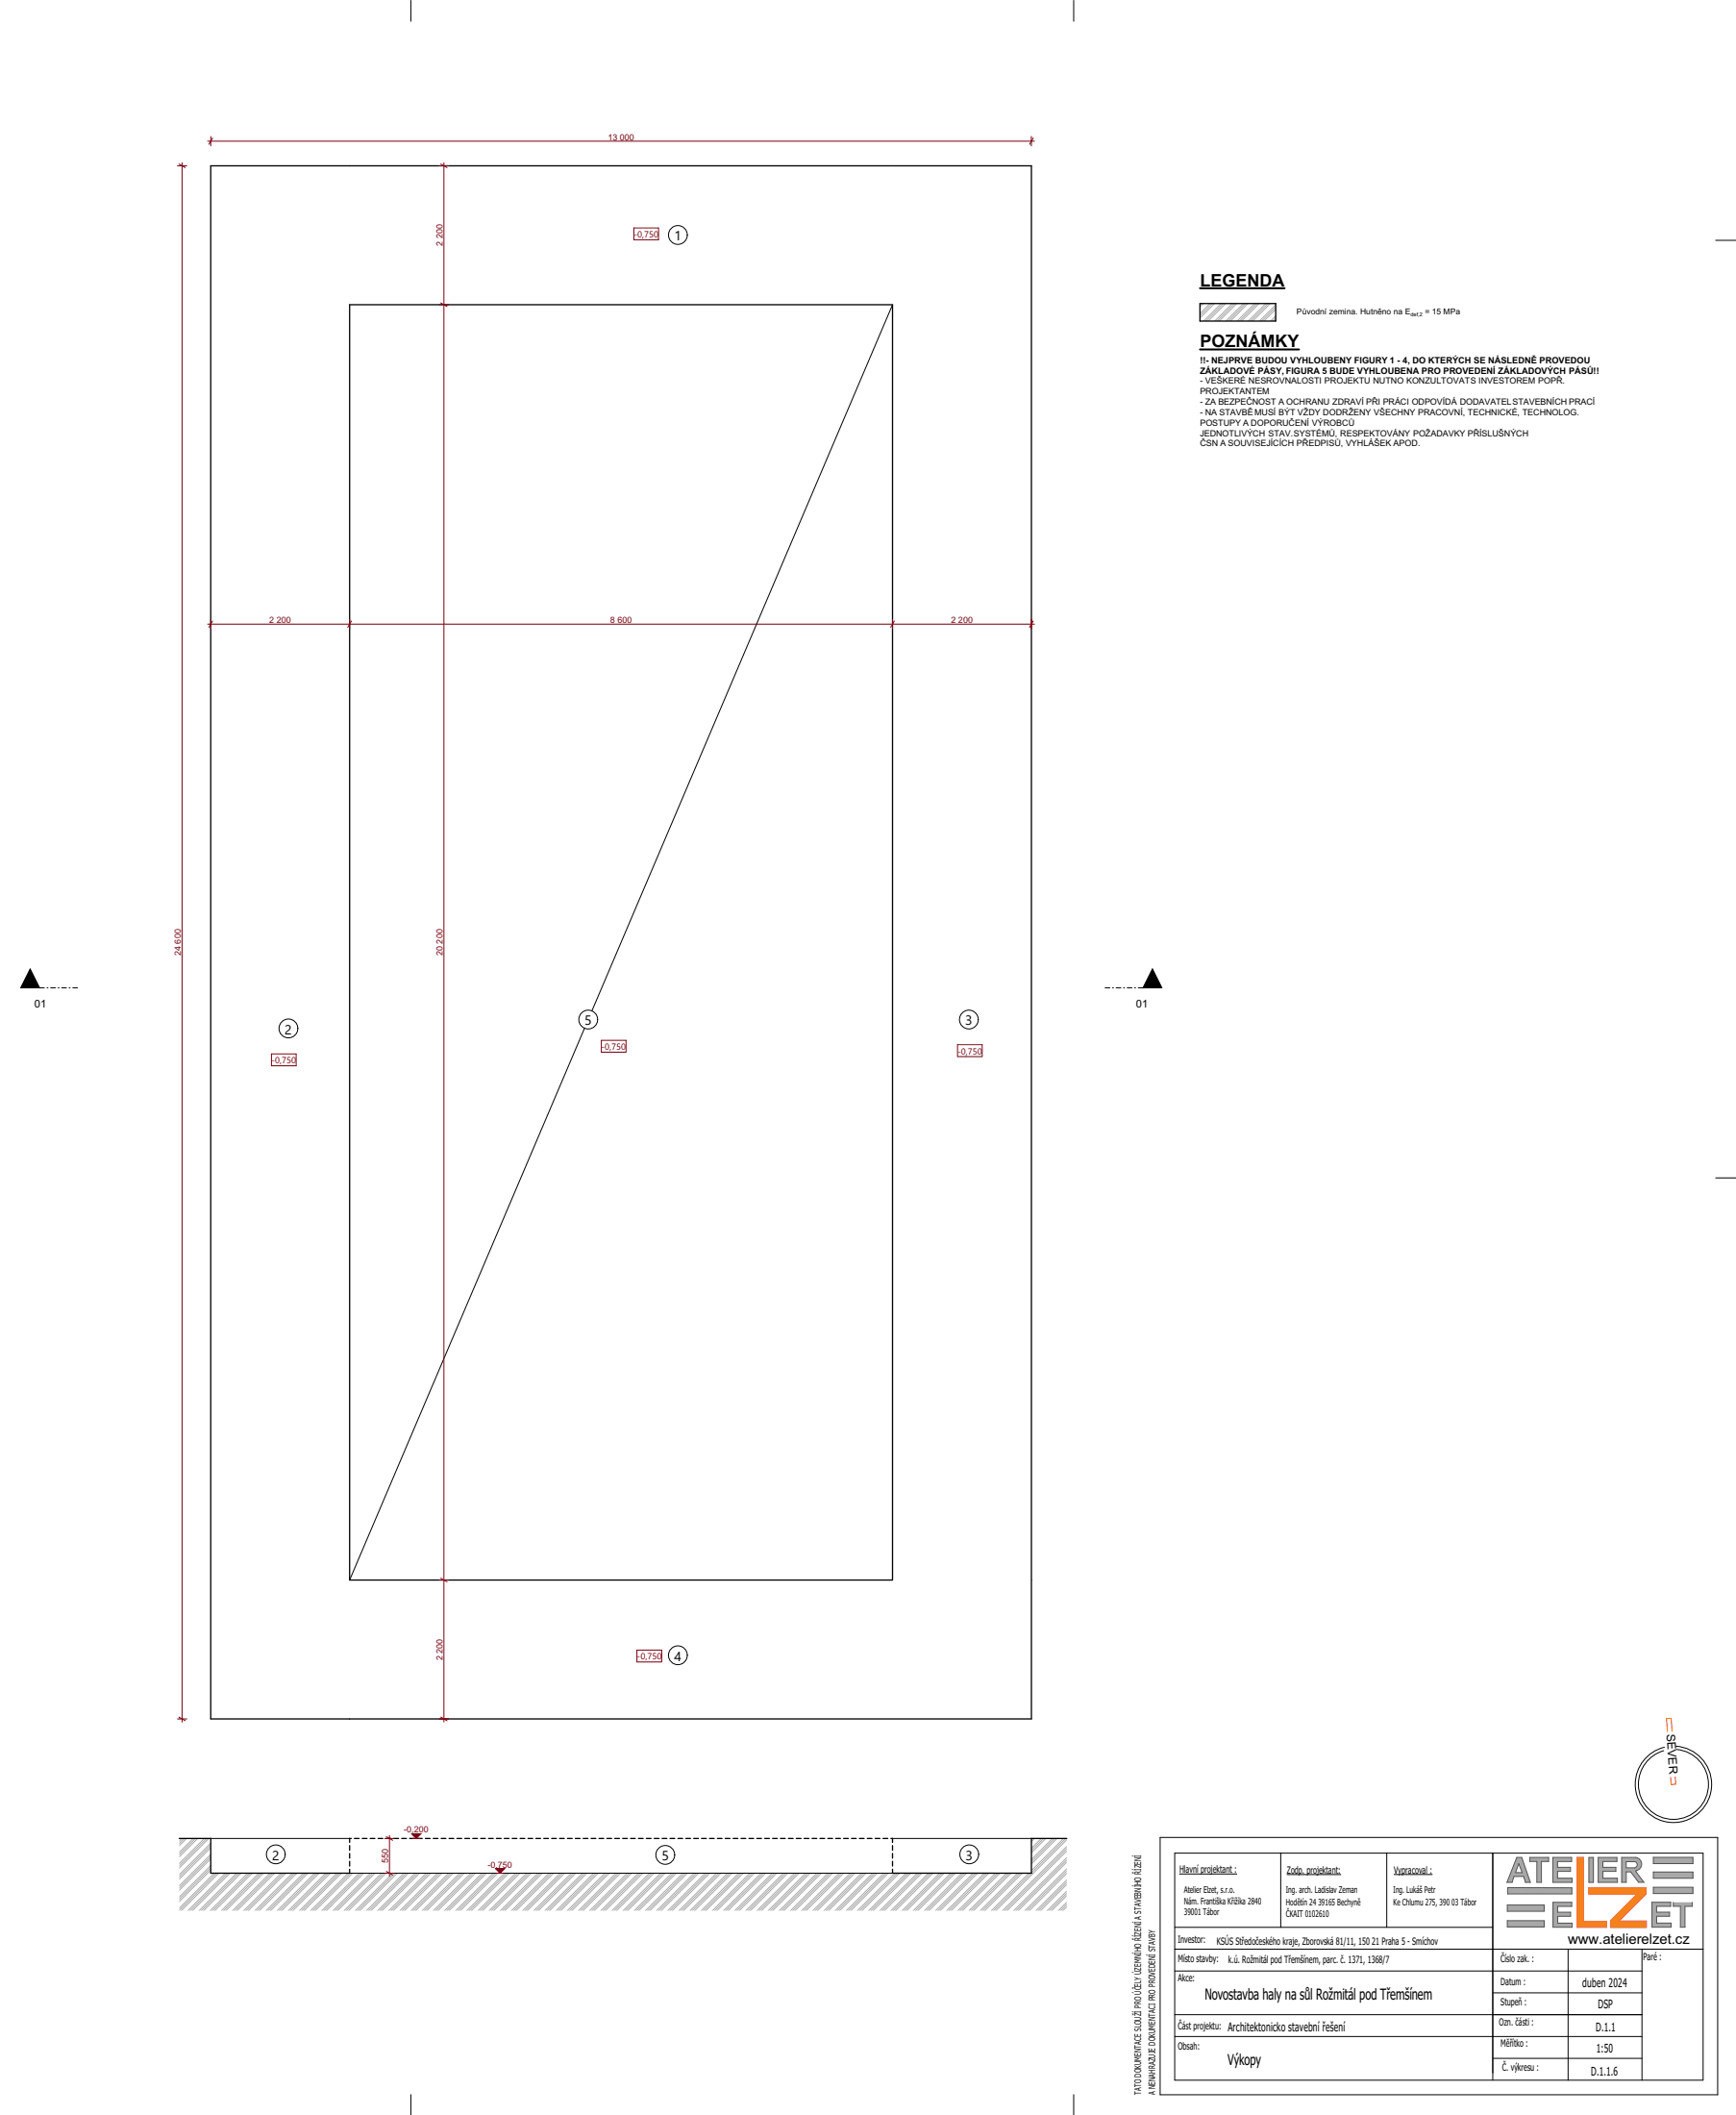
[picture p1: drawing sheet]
<svg xmlns="http://www.w3.org/2000/svg" width="550mm" height="670mm" viewBox="0 0 550 670" stroke-linecap="round" stroke-linejoin="round" font-family="sans-serif">
<!-- layer: Konstrukce - svisl nosn -->
<path d="M110.8 52.5h-44v492h44M110.8 96.5v404" fill="none" stroke="#000" stroke-width=".4"/>
<g fill="#fff">
<path d="M282.8 500.5h44v44z"/>
<path d="M282.8 500.5l44 44h-44z"/>
<path d="M110.8 500.5h172v44h-172z" fill-rule="evenodd"/>
</g>
<path d="M110.8 500.5h172M326.8 500.5v44h-216" fill="none" stroke="#000" stroke-width=".4"/>
<g fill="#fff">
<path d="M282.8 52.5h44l-44 44z"/>
<path d="M326.8 52.5v44h-44z"/>
<path d="M282.8 96.5h44v404h-44z" fill-rule="evenodd"/>
</g>
<path d="M282.8 52.5h44v448M282.8 96.5v404" fill="none" stroke="#000" stroke-width=".4"/>
<path d="M110.8 52.5h172v44h-172z" fill-rule="evenodd" fill="#fff"/>
<path d="M110.8 52.5h172M110.8 96.5h172" fill="none" stroke="#000" stroke-width=".4"/>
<!-- layer: Extern - kresby a obrzky -->
<path d="M56.8 582.4h10v11h260v-11h11.2v22.9h-281.2z" fill-rule="evenodd" fill="#fff"/>
<g fill="none" stroke="#a8a8a8" stroke-width=".3">
<path d="M57.7 582.4l-.9 .9M58.4 582.4l-1.6 1.6M59.1 582.4l-2.3 2.3M61.2 582.4l-4.4 4.4M61.9 582.4l-5.1 5.1M62.6 582.4l-5.8 5.8M64.7 582.4l-7.9 8M65.5 582.4l-8.7 8.7M66.2 582.4l-9.4 9.4M66.8 592.4l-10 10M66.8 588.9l-10 10M66.8 585.3l-10 10"/>
<path d="M66.8 591.7l-10 10M66.8 588.1l-10 10M66.8 584.6l-10 10M66.8 591l-10 10M66.8 587.4l-10 10M66.8 583.9l-10 10M67.9 593.4l-11.1 11.1M68.6 593.4l-11.8 11.8M69.3 593.4l-11.9 11.9M71.4 593.4l-11.9 11.9M72.1 593.4l-11.9 11.9M72.8 593.4l-11.9 11.9"/>
<path d="M75 593.4l-12 11.9M75.7 593.4l-11.9 11.9M76.4 593.4l-11.9 11.9M78.5 593.4l-11.9 11.9M79.2 593.4l-11.9 11.9M79.9 593.4l-11.9 11.9M82 593.4l-11.9 11.9M82.7 593.4l-11.9 11.9M83.4 593.4l-11.9 11.9M85.6 593.4l-11.9 11.9M86.3 593.4l-11.9 11.9M87 593.4l-11.9 11.9"/>
<path d="M89.1 593.4l-11.9 11.9M89.8 593.4l-11.9 11.9M90.5 593.4l-11.9 11.9M92.6 593.4l-11.9 11.9M93.3 593.4l-11.9 11.9M94 593.4l-11.9 11.9M96.2 593.4l-11.9 11.9M96.9 593.4l-11.9 11.9M97.6 593.4l-11.9 11.9M99.7 593.4l-11.9 11.9M100.4 593.4l-11.9 11.9M101.1 593.4l-11.9 11.9"/>
<path d="M103.2 593.4l-11.9 11.9M103.9 593.4l-11.9 11.9M104.7 593.4l-12 11.9M106.8 593.4l-11.9 11.9M107.5 593.4l-11.9 11.9M108.2 593.4l-11.9 11.9M110.3 593.4l-11.9 11.9M111 593.4l-11.9 11.9M111.7 593.4l-11.9 11.9M113.8 593.4l-11.9 11.9M114.6 593.4l-12 11.9M115.3 593.4l-11.9 11.9"/>
<path d="M117.4 593.4l-11.9 11.9M118.1 593.4l-11.9 11.9M118.8 593.4l-11.9 11.9M120.9 593.4l-11.9 11.9M121.6 593.4l-11.9 11.9M122.3 593.4l-11.9 11.9M124.5 593.4l-12 11.9M125.2 593.4l-11.9 11.9M125.9 593.4l-11.9 11.9M128 593.4l-11.9 11.9M128.7 593.4l-11.9 11.9M129.4 593.4l-11.9 11.9"/>
<path d="M131.5 593.4l-11.9 11.9M132.2 593.4l-11.9 11.9M132.9 593.4l-11.9 11.9M135.1 593.4l-11.9 11.9M135.8 593.4l-11.9 11.9M136.5 593.4l-11.9 11.9M138.6 593.4l-11.9 11.9M139.3 593.4l-11.9 11.9M140 593.4l-11.9 11.9M142.1 593.4l-11.9 11.9M142.8 593.4l-11.9 11.9M143.5 593.4l-11.9 11.9"/>
<path d="M145.7 593.4l-11.9 11.9M146.4 593.4l-11.9 11.9M147.1 593.4l-11.9 11.9M149.2 593.4l-11.9 11.9M149.9 593.4l-11.9 11.9M150.6 593.4l-11.9 11.9M152.7 593.4l-11.9 11.9M153.4 593.4l-11.9 11.9M154.2 593.4l-12 11.9M156.3 593.4l-11.9 11.9M157 593.4l-11.9 11.9M157.7 593.4l-11.9 11.9"/>
<path d="M159.8 593.4l-11.9 11.9M160.5 593.4l-11.9 11.9M161.2 593.4l-11.9 11.9M163.3 593.4l-11.9 11.9M164.1 593.4l-12 11.9M164.8 593.4l-11.9 11.9M166.9 593.4l-11.9 11.9M167.6 593.4l-11.9 11.9M168.3 593.4l-11.9 11.9M170.4 593.4l-11.9 11.9M171.1 593.4l-11.9 11.9M171.8 593.4l-11.9 11.9"/>
<path d="M174 593.4l-12 11.9M174.7 593.4l-11.9 11.9M175.4 593.4l-11.9 11.9M177.5 593.4l-11.9 11.9M178.2 593.4l-11.9 11.9M178.9 593.4l-11.9 11.9M181 593.4l-11.9 11.9M181.7 593.4l-11.9 11.9M182.4 593.4l-11.9 11.9M184.6 593.4l-11.9 11.9M185.3 593.4l-11.9 11.9M186 593.4l-11.9 11.9"/>
<path d="M188.1 593.4l-11.9 11.9M188.8 593.4l-11.9 11.9M189.5 593.4l-11.9 11.9M191.6 593.4l-11.9 11.9M192.3 593.4l-11.9 11.9M193 593.4l-11.9 11.9M195.2 593.4l-11.9 11.9M195.9 593.4l-11.9 11.9M196.6 593.4l-11.9 11.9M198.7 593.4l-11.9 11.9M199.4 593.4l-11.9 11.9M200.1 593.4l-11.9 11.9"/>
<path d="M202.2 593.4l-11.9 11.9M202.9 593.4l-11.9 11.9M203.7 593.4l-12 11.9M205.8 593.4l-11.9 11.9M206.5 593.4l-11.9 11.9M207.2 593.4l-11.9 11.9M209.3 593.4l-11.9 11.9M210 593.4l-11.9 11.9M210.7 593.4l-11.9 11.9M212.8 593.4l-11.9 11.9M213.6 593.4l-12 11.9M214.3 593.4l-12 11.9"/>
<path d="M216.4 593.4l-11.9 11.9M217.1 593.4l-11.9 11.9M217.8 593.4l-11.9 11.9M219.9 593.4l-11.9 11.9M220.6 593.4l-11.9 11.9M221.3 593.4l-11.9 11.9M223.5 593.4l-12 11.9M224.2 593.4l-12 11.9M224.9 593.4l-11.9 11.9M227 593.4l-11.9 11.9M227.7 593.4l-11.9 11.9M228.4 593.4l-11.9 11.9"/>
<path d="M230.5 593.4l-11.9 11.9M231.2 593.4l-11.9 11.9M231.9 593.4l-11.9 11.9M234.1 593.4l-12 11.9M234.8 593.4l-11.9 11.9M235.5 593.4l-11.9 11.9M237.6 593.4l-11.9 11.9M238.3 593.4l-11.9 11.9M239 593.4l-11.9 11.9M241.1 593.4l-11.9 11.9M241.8 593.4l-11.9 11.9M242.5 593.4l-11.9 11.9"/>
<path d="M244.7 593.4l-11.9 11.9M245.4 593.4l-11.9 11.9M246.1 593.4l-11.9 11.9M248.2 593.4l-11.9 11.9M248.9 593.4l-11.9 11.9M249.6 593.4l-11.9 11.9M251.7 593.4l-11.9 11.9M252.4 593.4l-11.9 11.9M253.1 593.4l-11.9 11.9M255.3 593.4l-11.9 11.9M256 593.4l-11.9 11.9M256.7 593.4l-11.9 11.9"/>
<path d="M258.8 593.4l-11.9 11.9M259.5 593.4l-11.9 11.9M260.2 593.4l-11.9 11.9M262.3 593.4l-11.9 11.9M263 593.4l-11.9 11.9M263.8 593.4l-12 11.9M265.9 593.4l-11.9 11.9M266.6 593.4l-11.9 11.9M267.3 593.4l-11.9 11.9M269.4 593.4l-11.9 11.9M270.1 593.4l-11.9 11.9M270.8 593.4l-11.9 11.9"/>
<path d="M272.9 593.4l-11.9 11.9M273.7 593.4l-12 11.9M274.4 593.4l-11.9 11.9M276.5 593.4l-11.9 11.9M277.2 593.4l-11.9 11.9M277.9 593.4l-11.9 11.9M280 593.4l-11.9 11.9M280.7 593.4l-11.9 11.9M281.4 593.4l-11.9 11.9M283.6 593.4l-12 11.9M284.3 593.4l-11.9 11.9M285 593.4l-11.9 11.9"/>
<path d="M287.1 593.4l-11.9 11.9M287.8 593.4l-11.9 11.9M288.5 593.4l-11.9 11.9M290.6 593.4l-11.9 11.9M291.3 593.4l-11.9 11.9M292 593.4l-11.9 11.9M294.2 593.4l-11.9 11.9M294.9 593.4l-11.9 11.9M295.6 593.4l-11.9 11.9M297.7 593.4l-11.9 11.9M298.4 593.4l-11.9 11.9M299.1 593.4l-11.9 11.9"/>
<path d="M301.2 593.4l-11.9 11.9M301.9 593.4l-11.9 11.9M302.6 593.4l-11.9 11.9M304.8 593.4l-11.9 11.9M305.5 593.4l-11.9 11.9M306.2 593.4l-11.9 11.9M308.3 593.4l-11.9 11.9M309 593.4l-11.9 11.9M309.7 593.4l-11.9 11.9M311.8 593.4l-11.9 11.9M312.5 593.4l-11.9 11.9M313.3 593.4l-12 11.9"/>
<path d="M315.4 593.4l-11.9 11.9M316.1 593.4l-11.9 11.9M316.8 593.4l-11.9 11.9M318.9 593.4l-11.9 11.9M319.6 593.4l-11.9 11.9M320.3 593.4l-11.9 11.9M322.4 593.4l-11.9 11.9M323.2 593.4l-12 11.9M323.9 593.4l-11.9 11.9M326 593.4l-11.9 11.9M326.7 593.4l-11.9 11.9M327.1 582.4l-.3 .3"/>
<path d="M327.8 582.4l-1 1M329.9 582.4l-3.1 3.1M330.6 582.4l-3.8 3.8M331.3 582.4l-4.5 4.5M333.4 582.4l-6.6 6.7M334.2 582.4l-7.4 7.4M334.9 582.4l-8.1 8.1M337 582.4l-10.2 10.2M337.7 582.4l-10.9 10.9M338 596.9l-8.4 8.4M338 593.4l-11.9 11.9M338 589.9l-15.4 15.4"/>
<path d="M338 586.3l-19 19M338 582.8l-22.5 22.5M338 599.8l-5.5 5.5M338 596.2l-9.1 9.1M338 592.7l-12.6 12.6M338 589.2l-16.2 16.1M338 585.6l-19.7 19.7M338 599.1l-6.3 6.2M338 595.5l-9.8 9.8M338 592l-13.3 13.3M338 588.5l-16.9 16.8M338 584.9l-20.4 20.4"/>
<path d="M338 604l-1.3 1.3M338 600.5l-4.8 4.8M338 603.3l-2 2M338 602.6l-2.7 2.7"/>
</g>
<!-- layer: Vkopy -->
<g fill="none" stroke="#000" stroke-width=".4">
<path d="M56.8 582.4h10M110.8 582.4h.5M112.3 582.4h1.5M114.8 582.4h1.5M117.3 582.4h1.5M119.8 582.4h1.5M122.3 582.4h1.5M124.8 582.4h1.5M127.3 582.4h1.5M129.8 582.4h1.5M132.3 582.4h1.5M134.8 582.4h1.5"/>
<path d="M137.3 582.4h1.5M139.8 582.4h1.5M142.3 582.4h1.5M144.8 582.4h1.5M147.3 582.4h1.5M149.8 582.4h1.5M152.3 582.4h1.5M154.8 582.4h1.5M157.3 582.4h1.5M159.8 582.4h1.5M162.3 582.4h1.5M164.8 582.4h1.5"/>
<path d="M167.3 582.4h1.5M169.8 582.4h1.5M172.3 582.4h1.5M174.8 582.4h1.5M177.3 582.4h1.5M179.8 582.4h1.5M182.3 582.4h1.5M184.8 582.4h1.5M187.3 582.4h1.5M189.8 582.4h1.5M192.3 582.4h1.5M194.8 582.4h1.5"/>
<path d="M197.3 582.4h1.5M199.8 582.4h1.5M202.3 582.4h1.5M204.8 582.4h1.5M207.3 582.4h1.5M209.8 582.4h1.5M212.3 582.4h1.5M214.8 582.4h1.5M217.3 582.4h1.5M219.8 582.4h1.5M222.3 582.4h1.5M224.8 582.4h1.5"/>
<path d="M227.3 582.4h1.5M229.8 582.4h1.5M232.3 582.4h1.5M234.8 582.4h1.5M237.3 582.4h1.5M239.8 582.4h1.5M242.3 582.4h1.5M244.8 582.4h1.5M247.3 582.4h1.5M249.8 582.4h1.5M252.3 582.4h1.5M254.8 582.4h1.5"/>
<path d="M257.3 582.4h1.5M259.8 582.4h1.5M262.3 582.4h1.5M264.8 582.4h1.5M267.3 582.4h1.5M269.8 582.4h1.5M272.3 582.4h1.5M274.8 582.4h1.5M277.3 582.4h1.5M279.8 582.4h1.5M282.3 582.4h.5M326.8 582.4h11.2"/>
</g>
<path d="M110.8 593.4h204" fill="none" stroke="#000" stroke-width=".3"/>
<!-- layer: Vkopy popisy -->
<g fill="none" stroke="#000" stroke-width=".3">
<path d="M282.8 96.5l-95.3 223.7M185.2 325.7l-74.4 174.8"/>
<circle cx="214.8" cy="74.4" r="2.98"/>
<circle cx="91.4" cy="325.8" r="2.98"/>
<circle cx="186.4" cy="323" r="2.98"/>
<circle cx="307" cy="323" r="2.98"/>
<circle cx="214.8" cy="524.4" r="2.98"/>
<circle cx="87.4" cy="587.4" r="2.98"/>
<circle cx="210.8" cy="587.6" r="2.98"/>
<circle cx="307.1" cy="587.4" r="2.98"/>
</g>
<path d="M121.9 593.4h3M121.9 582.4h3M122.4 592.8l2 1.2M122.4 581.8l2 1.2M123.4 581.4v13M130.4 580.9h3l-1.5 1.5zM130.8 582.4h2.2" fill="none" stroke="#7b0011" stroke-width=".3"/>
<path d="M130.4 580.9h3l-1.5 1.5z" fill="#7b0011"/>
<path d="M156.9 591.9h3l-1.5 1.5zM157.3 593.4h2.3" fill="none" stroke="#7b0011" stroke-width=".3"/>
<path d="M156.9 591.9h3l-1.5 1.5z" fill="#7b0011"/>
<g fill="none" stroke="#7b0011" stroke-width=".3">
<path d="M56.2 52.5h3M56.7 52l2 1.1M57.7 51.6v493.9M65.8 44.7h261.9M66.8 43.2v3M67.3 43.7l-1.1 2M139.1 52.5h3M139.6 52l2 1.1M140.6 51.6v493.9M326.8 43.2v3M327.3 43.7l-1.1 2M200.8 72.2h7.8v3.8h-7.8z"/>
<path d="M139.1 96.5h3M139.6 96l2 1.1M65.8 197.7h261.9M66.8 196.2v3M67.3 196.7l-1.1 2M110.8 196.2v3M111.3 196.7l-1.1 2M282.8 196.2v3M283.3 196.7l-1.1 2M326.8 196.2v3M327.3 196.7l-1.1 2M86 333.9h7.8v3.7h-7.8z"/>
<path d="M190.5 329.6h7.8v3.7h-7.8zM303.4 330.9h7.8v3.8h-7.8zM139.6 500l2 1.1M139.1 500.5h3M201.8 522.7h7.8v3.8h-7.8zM56.2 544.5h3M56.7 544l2 1.1M139.1 544.5h3M139.6 544l2 1.1"/>
</g>
<g fill="none" stroke="#000" stroke-width=".3">
<path d="M12.6 312.9l-3-6-3 6h7.5M14.9 312.9h.3M16.1 312.9h1.5M18.4 312.9h.3M19.6 312.9h1.5M21.9 312.9h.3M23.1 312.9h1.5M350.1 312.9h1.5M352.5 312.9h.3M353.6 312.9h1.5M356 312.9h.3M357.1 312.9h1.5"/>
<path d="M359.5 312.9h.3M360.6 312.9h7.5l-3-6-3 6"/>
</g>
<path d="M9.6 306.9l3 6h-6zM365.1 306.9l3 6h-6z" fill="#000"/>
<!-- layer: Vkopy -->
<path d="M66.8 582.4v11h44v-1.3M110.8 582.4v1.2M110.8 584.6v1.5M110.8 587.1v1.5M110.8 589.6v1.5M282.8 582.4v1.2M282.8 584.6v1.5M282.8 587.1v1.5M282.8 589.6v1.5M326.8 582.4v11h-44v-1.3" fill="none" stroke="#000" stroke-width=".4"/>
<path d="M66.8 582.4h44M282.8 582.4h44" fill="none" stroke="#000" stroke-width=".3"/>
<!-- layer: Extern - kresby a obrzky -->
<path d="M380.2 96.2h24v5.5h-24z" fill-rule="evenodd" fill="#fff"/>
<g fill="none" stroke="#a8a8a8" stroke-width=".3">
<path d="M380.5 96.2l-.3 .3M381.2 96.2l-1 1M383.4 96.2l-3.2 3.1M384.1 96.2l-3.9 3.8M384.8 96.2l-4.6 4.6M386.9 96.2l-5.6 5.5M387.6 96.2l-5.6 5.5M388.3 96.2l-5.6 5.5M390.4 96.2l-5.5 5.5M391.1 96.2l-5.5 5.5M391.8 96.2l-5.5 5.5M394 96.2l-5.6 5.5"/>
<path d="M394.7 96.2l-5.6 5.5M395.4 96.2l-5.6 5.5M397.5 96.2l-5.6 5.5M398.2 96.2l-5.6 5.5M398.9 96.2l-5.5 5.5M401 96.2l-5.5 5.5M401.7 96.2l-5.5 5.5M402.4 96.2l-5.5 5.5M404.2 98l-3.8 3.7M404.2 97.3l-4.5 4.4M404.2 96.6l-5.2 5.1M404.2 101.5l-.2 .2"/>
<path d="M404.2 100.8l-.9 .9M404.2 100.1l-1.7 1.6"/>
</g>
<!-- layer: Anotace - SP -->
<path d="M380.2 96.2h24v5.5h-24z" fill="none" stroke="#000" stroke-width=".4"/>
<!-- layer: L_kty -->
<path d="M380.2 91.3h26.8M380.2 110.7h31.4" fill="none" stroke="#000" stroke-width=".62"/>
<path d="M529.8 548.4l-.3-4.1-1.5 .1 .3 4.1M530.8 562.9l.1 2.3-1.5 .1-.1-2.3" fill="none" stroke="#ff8000" stroke-width=".3"/>
<path d="M531 553.2a12.1 12.1 0 0 1 9.9 17.7 12.1 12.1 0 0 1-20.3 1.8 12.1 12.1 0 0 1 6.7-19.2M531.2 554.2a11.1 11.1 0 0 1 8.8 16.3 11.1 11.1 0 0 1-18.4 1.7 11.1 11.1 0 0 1 5.5-17.6" fill="none" stroke="#000" stroke-width=".3"/>
<g fill="#a8a8a8">
<path d="M480.6 588.4h1.5l2.8 7.9h-1.6l-.6-1.9h-3.1l-.5 1.9h-1.7zM481.2 590.4l-1 2.8h2.1z" fill-rule="evenodd"/>
<path d="M484.6 588.4h6v1.3h-2.2v6.6h-1.5v-6.6h-2.3z" fill-rule="evenodd"/>
<path d="M492 588.4h5.9v1.3h-4.4v1.8h4.1v1.3h-4.1v2.2h4.6v1.3h-6.1z" fill-rule="evenodd"/>
<path d="M503.4 588.4h1.4v7.9h-1.4z" fill-rule="evenodd"/>
<path d="M506.3 588.4h6v1.3h-4.5v1.8h4.1v1.3h-4.1v2.2h4.6v1.3h-6.1z" fill-rule="evenodd"/>
<path d="M513.8 588.4h4.5a2.12 2.12 0 0 1 1.8 2.1 2.12 2.12 0 0 1-1.8 2.1v.3l2.5 3.4h-1.7l-2.4-3.3h-1.5v3.3h-1.4zM515.2 589.8v1.9h2.8a1 1 0 0 0 .7-1 1 1 0 0 0-.7-.9z" fill-rule="evenodd"/>
<path d="M523.8 588.4h12.5v2h-12.5z" fill-rule="evenodd"/>
<path d="M523.8 593h12.5v2h-12.5z" fill-rule="evenodd"/>
<path d="M523.8 597.9h12.5v1.9h-12.5z" fill-rule="evenodd"/>
<path d="M523.4 602.6h5.9v1.3h-4.5v1.8h4.2v1.3h-4.1v2.2h4.6v1.3h-6.1z" fill-rule="evenodd"/>
<path d="M530.1 602.6h6v1.3h-2.3v6.6h-1.4v-6.6h-2.3z" fill-rule="evenodd"/>
<path d="M492 602.6h6v1.3h-4.5v1.9h4.1v1.3h-4.1v2.1h4.6v1.3h-6.1z" fill-rule="evenodd"/>
<path d="M477.6 598h20.4v2h-20.4z" fill-rule="evenodd"/>
<path d="M477.5 603.5h11.7v2h-11.7z" fill-rule="evenodd"/>
<path d="M477.5 608.4h11.7v2h-11.7z" fill-rule="evenodd"/>
</g>
<g fill="#ff8000">
<path d="M499.7 588.4h2v20.2h7.3v2h-9.3z" fill-rule="evenodd"/>
<path d="M503.4 598h18.1v2l-8.5 8.5h8.6v2.1h-11.4v-2.2l8.4-8.4h-15.2z" fill-rule="evenodd"/>
</g>
<g fill="none" stroke="#000" stroke-width=".3">
<path d="M130.2 .1v6.6M340.2 .1v6.6M543.6 76.1h6.5M543.6 373.1h6.5M367.6 582.1h176.6v81.5h-176.6zM372.2 587h167.4v72h-167.4zM373.7 593.6h18.2M405.8 587v23.5M407.8 593.8h17M439.4 587v23.5M441.7 593.8h12.1M472.9 587v72"/>
<path d="M372.2 610.5h100.7M372.2 617.5h167.4M496.8 617.5v41.5M520.2 617.5v41.5M372.2 624.4h148M372.2 638.2h148M472.9 631.3h47.3M372.2 645.1h148M472.9 652.1h47.3M130.2 663.5v6.5M340.2 663.5v6.5"/>
</g>
<g fill="none" stroke="#545454" stroke-width=".3">
<path d="M477.6 598h20.4v2h-20.4zM480.6 588.4h1.5l2.8 7.9h-1.6l-.6-1.9h-3.1l-.5 1.9h-1.7zM481.2 590.4l1.1 2.8h-2.1zM484.6 588.4h6v1.3h-2.2v6.6h-1.5v-6.6h-2.3zM492 588.4h5.9v1.3h-4.4v1.8h4.1v1.3h-4.1v2.2h4.6v1.3h-6.1zM503.4 588.4h1.4v7.9h-1.4zM506.3 588.4h6v1.3h-4.5v1.8h4.1v1.3h-4.1v2.2h4.6v1.3h-6.1zM513.8 588.4h4.5a2.12 2.12 0 0 1 1.8 2.1 2.12 2.12 0 0 1-1.8 2.1v.3l2.5 3.4h-1.7l-2.4-3.3h-1.5v3.3h-1.4zM515.2 589.8h2.8a1 1 0 0 1 .7 .9 1 1 0 0 1-.7 1h-2.8zM523.8 588.4h12.5v2h-12.5zM523.8 593h12.5v2h-12.5zM523.8 597.9h12.5v1.9h-12.5z"/>
<path d="M477.5 603.5h11.7v2h-11.7zM477.5 608.4h11.7v2h-11.7zM492 602.6h6v1.3h-4.5v1.9h4.1v1.3h-4.1v2.1h4.6v1.3h-6.1zM523.4 602.6h5.9v1.3h-4.5v1.8h4.2v1.3h-4.1v2.2h4.6v1.3h-6.1zM536.1 602.6v1.3h-2.3v6.6h-1.4v-6.6h-2.3v-1.3"/>
</g>
<path d="M499.7 588.4h2v20.2h7.3v2h-9.3zM503.4 598h18.1v2l-8.5 8.5h8.6v2.1h-11.4v-2.2l8.4-8.4h-15.2z" fill="none" stroke="#ff5456" stroke-width=".3"/>
<g font-size="5.5">
<text x="380.2" y="90.7">LEGENDA</text>
<text x="380.2" y="110.1">POZNÁMKY</text>
</g>
<text font-size="4.8" x="381.7" y="633.3">Novostavba haly na sůl Rožmitál pod Třemšínem</text>
<text font-size="4.7" x="388.9" y="654.3">Výkopy</text>
<text font-size="4.5" x="496.7" y="615.8">www.atelierelzet.cz</text>
<g font-size="4.2">
<text x="213.6" y="76.2">1</text>
<text x="90.2" y="327.5">2</text>
<text x="185.2" y="324.7">5</text>
<text x="305.8" y="324.7">3</text>
<text x="213.6" y="526.1">4</text>
<text x="86.2" y="589.2">2</text>
<text x="209.6" y="589.4">5</text>
<text x="305.9" y="589.2">3</text>
</g>
<g font-size="3.9">
<text x="501.3" y="629.4">duben 2024</text>
<text x="389" y="643.5">Architektonicko stavební řešení</text>
</g>
<g font-size="3.8">
<text x="528" y="549.3" transform="rotate(86 528 549.3)">SEVER</text>
<text x="506.3" y="636.2">DSP</text>
<text x="505.6" y="643.4">D.1.1</text>
<text x="505.8" y="650.1">1:50</text>
<text x="504.1" y="657.4">D.1.1.6</text>
</g>
<g font-size="3.4">
<text x="10.9" y="319.1">01</text>
<text x="359.9" y="319.1">01</text>
</g>
<g font-size="3.2">
<text x="373.7" y="593.4">Hlavní projektant :</text>
<text x="407.8" y="593.6">Zodp. projektant:</text>
<text x="441.7" y="593.5">Vypracoval :</text>
<text x="373.2" y="615.6">Investor:</text>
<text x="385.5" y="616">KSÚS Středočeského kraje, Zborovská 81/11, 150 21 Praha 5 - Smíchov</text>
<text x="373.2" y="621.5">Místo stavby:</text>
<text x="389.2" y="621.8">k.ú. Rožmitál pod Třemšínem, parc. č. 1371, 1368/7</text>
<text x="475.5" y="621.5">Číslo zak. :</text>
<text x="520.7" y="620.9">Paré :</text>
<text x="373.2" y="627.8">Akce:</text>
<text x="475.5" y="628.9">Datum :</text>
<text x="475.5" y="635.3">Stupeň :</text>
<text x="475" y="641.8">Ozn. části :</text>
<text x="373.2" y="642.8">Část projektu:</text>
<text x="373.2" y="649.2">Obsah:</text>
<text x="475.5" y="648.5">Měřítko :</text>
<text x="476" y="655.9">Č. výkresu :</text>
</g>
<g font-size="2.8" fill="#7b0011">
<text x="200.8" y="75.2">-0,750</text>
<text x="190.5" y="332.6">-0,750</text>
<text x="303.4" y="334">-0,750</text>
<text x="86" y="336.9">-0,750</text>
<text x="201.8" y="525.8">-0,750</text>
</g>
<g font-size="2.8">
<text x="380.2" y="115.2">!!- NEJPRVE BUDOU VYHLOUBENY FIGURY 1 - 4, DO KTERÝCH SE NÁSLEDNĚ PROVEDOU</text>
<text x="380.2" y="118.4">ZÁKLADOVÉ PÁSY, FIGURA 5 BUDE VYHLOUBENA PRO PROVEDENÍ ZÁKLADOVÝCH PÁSŮ!!</text>
<text x="375.1" y="599.8">Atelier Elzet, s.r.o.</text>
<text x="407.4" y="599.8">Ing. arch. Ladislav Zeman</text>
<text x="441.5" y="599.8">Ing. Lukáš Petr</text>
<text x="375.1" y="603.2">Nám. Františka Křižíka 2840</text>
<text x="407.4" y="603.5">Hodětín 24 39165 Bechyně</text>
<text x="441.5" y="603.5">Ke Chlumu 275, 390 03 Tábor</text>
<text x="375.1" y="606.7">39001 Tábor</text>
<text x="407.4" y="607.2">ČKAIT 0102610</text>
<text x="361.6" y="663.6" transform="rotate(-90 361.6 663.6)">TATO DOKUMENTACE SLOUŽÍ PRO ÚČELY ÚZEMNÍHO ŘÍZENÍ A STAVEBNÍHO ŘÍZENÍ</text>
<text x="366" y="663.6" transform="rotate(-90 366 663.6)">A NENAHRAZUJE DOKUMENTACI PRO PROVEDENÍ STAVBY</text>
</g>
<g font-size="2.7" fill="#7b0011">
<text x="192.6" y="44.3">13 000</text>
<text x="140.2" y="78" transform="rotate(-90 140.2 78)">2 200</text>
<text x="85.3" y="197.3">2 200</text>
<text x="193.3" y="197.3">8 600</text>
<text x="301.3" y="197.3">2 200</text>
<text x="57.3" y="302.7" transform="rotate(-90 57.3 302.7)">24 600</text>
<text x="140.2" y="302.7" transform="rotate(-90 140.2 302.7)">20 200</text>
<text x="140.2" y="526" transform="rotate(-90 140.2 526)">2 200</text>
<text x="128" y="580.6">-0,200</text>
<text x="123" y="590.2" transform="rotate(-90 123 590.2)">550</text>
<text x="154.5" y="591.6">-0,750</text>
</g>
<g font-size="2.7">
<text x="380.2" y="121.6">- VEŠKERÉ NESROVNALOSTI PROJEKTU NUTNO KONZULTOVATS INVESTOREM POPŘ.</text>
<text x="380.2" y="124.9">PROJEKTANTEM</text>
<text x="380.2" y="128.2">- ZA BEZPEČNOST A OCHRANU ZDRAVÍ PŘI PRÁCI ODPOVÍDÁ DODAVATELSTAVEBNÍCH PRACÍ</text>
<text x="380.2" y="131.5">- NA STAVBĚMUSÍ BÝT VŽDY DODRŽENY VŠECHNY PRACOVNÍ, TECHNICKÉ, TECHNOLOG.</text>
<text x="380.2" y="134.8">POSTUPY A DOPORUČENÍ VÝROBCŮ</text>
<text x="380.2" y="138.1">JEDNOTLIVÝCH STAV.SYSTÉMŮ, RESPEKTOVÁNY POŽADAVKY PŘÍSLUŠNÝCH</text>
<text x="380.2" y="141.5">ČSN A SOUVISEJÍCÍCH PŘEDPISŮ, VYHLÁŠEK APOD.</text>
</g>
<g font-size="2.6">
<text x="410.8" y="99.7">Původní zemina. Hutněno na E</text>
<text x="451.4" y="99.7">= 15 MPa</text>
</g>
<text font-size="1.7" x="446.9" y="100.1">def,2</text>
</svg>
